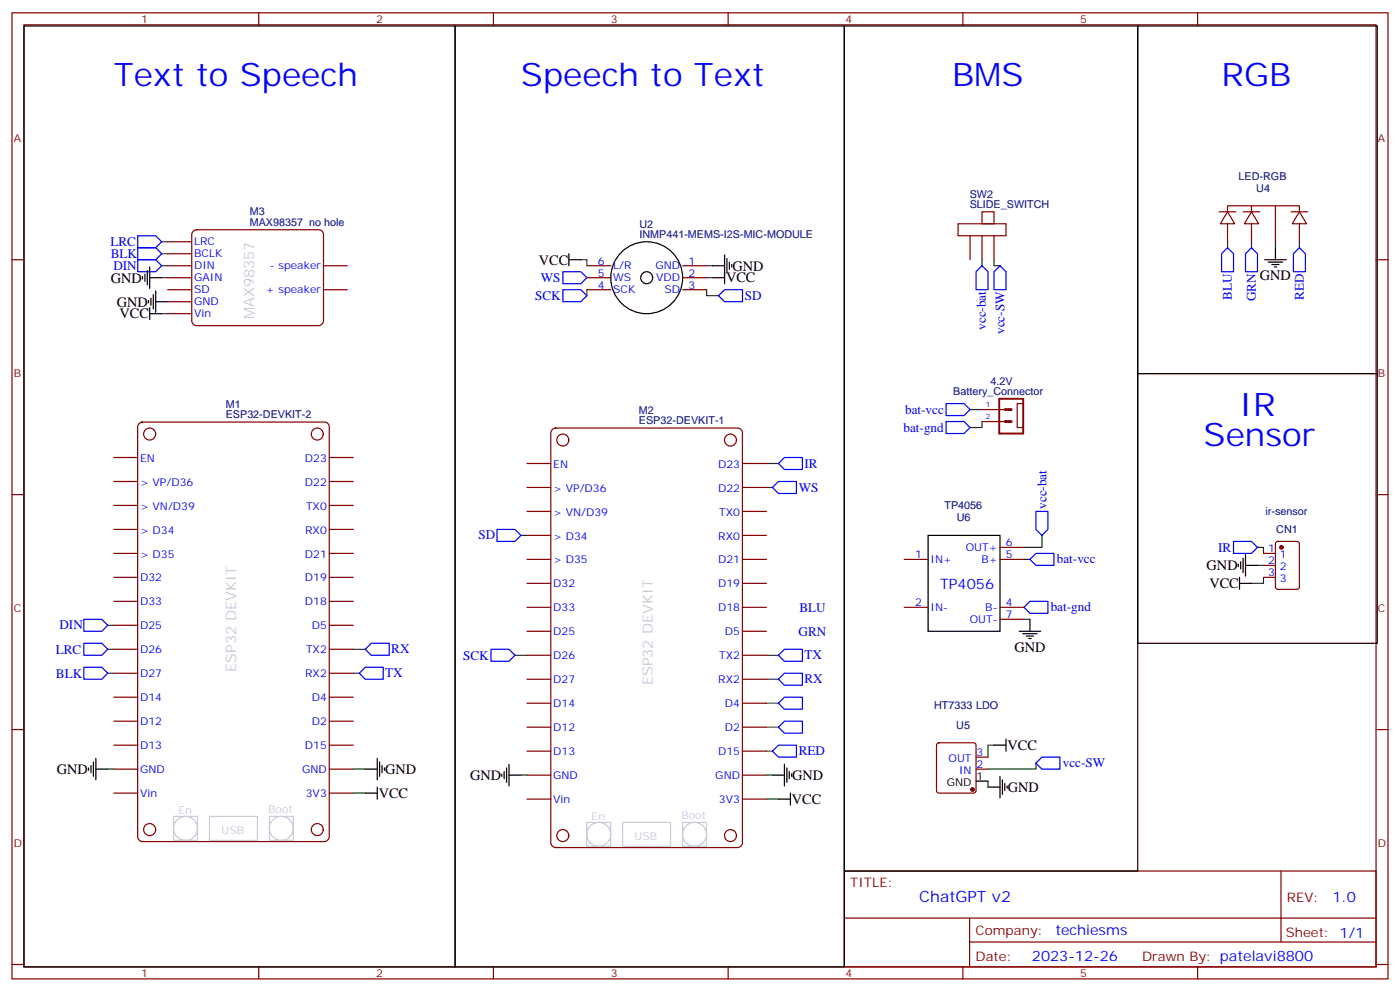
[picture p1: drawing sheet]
<svg xmlns="http://www.w3.org/2000/svg" width="412mm" height="292mm" viewBox="0 0 412 292" stroke-linecap="round" stroke-linejoin="round" font-family="sans-serif">
<g fill="none" stroke="#870000" stroke-width=".35">
<path d="M3.5 3.8h405.4v284.3h-405.4zM7.1 7.3h398.2v277.3h-398.2zM76.2 3.8v3.5M145.3 3.8v3.5M214.5 3.8v3.5M283.6 3.8v3.5M352.8 3.8v3.5M3.5 76.4h3.6M49.4 71.2h7M49.4 74.7h7M49.4 78.2h7M95.2 78.2h7.1"/>
<path d="M172.9 78.2h7M201.1 78.2h7M282.2 65.9h14.1v3.5h-14.1zM285.8 69.4v7M289.3 62.3h3.5v3.6h-3.5zM289.3 69.4v7M292.8 69.4v7M359.1 62.3h5M361.6 62.3l2.1 3.6h-4.2zM361.6 62.3v-1.7h21.2v1.7M361.6 65.9v5.3M366.2 62.3h4.9"/>
<path d="M368.7 62.3l2.1 3.6h-4.3zM368.7 60.6v1.7M368.7 65.9v5.3M375.7 60.6v10.6M380.3 62.3h4.9M382.8 62.3l2.1 3.6h-4.3zM382.8 65.9v5.3M405.3 76.4h3.6M49.4 81.7h7M49.4 85.3h7M49.4 88.8h7M49.4 92.3h7"/>
<path d="M95.2 85.3h7.1M172.9 81.7h7M172.9 85.3h7M201.1 81.7h7M201.1 85.3h7M301.4 118.8h-1.8v7h1.8M33.5 134.7h7.1M97 134.7h7.1M155.2 136.4h7.1M218.7 136.4h7.1M289.3 120.5h6.9M289.3 124.1h6.9"/>
<path d="M3.5 145.6h3.6M33.5 141.7h7.1M33.5 148.8h7.1M33.5 155.8h7.1M97 141.7h7.1M97 148.8h7.1M97 155.8h7.1M155.2 143.5h7.1M155.2 150.5h7.1M155.2 157.6h7.1M218.7 143.5h7.1M218.7 150.5h7.1"/>
<path d="M218.7 157.6h7.1M375.9 159.6l.5-.3h5.7l.6 .5 .1 13-.5 .6-5.9 .1-.6-.5-.1-12.9zM405.3 145.6h3.6M33.5 162.9h7.1M33.5 169.9h7.1M33.5 177h7.1M97 162.9h7.1M97 169.9h7.1M97 177h7.1M155.2 178.8h7.1M155.2 164.6h7.1M155.2 171.7h7.1"/>
<path d="M218.7 178.8h7.1M218.7 164.6h7.1M218.7 171.7h7.1M266.3 178.8h7.1M266.3 164.6h7.1M294.6 178.8h7M294.6 164.6h7M294.6 161.1h7M372.2 162.9h3.5M372.2 166.4h3.5M372.2 169.9h3.5M33.5 184h7.1"/>
<path d="M33.5 191.1h7.1M33.5 198.2h7.1M97 184h7.1M97 191.1h7.1M97 198.2h7.1M155.2 185.8h7.1M155.2 192.9h7.1M155.2 199.9h7.1M218.7 185.8h7.1M218.7 192.9h7.1M218.7 199.9h7.1M294.6 182.3h7"/>
<path d="M3.5 214.7h3.6M33.5 205.2h7.1M33.5 212.3h7.1M33.5 219.3h7.1M97 205.2h7.1M97 212.3h7.1M97 219.3h7.1M155.2 207h7.1M155.2 214h7.1M218.7 207h7.1M218.7 214h7.1M276.1 218.8l.5-.2h10.2l.5 .2 .2 .5v13.4l-.2 .5-.5 .2h-10.2l-.5-.2-.2-.5v-13.4z"/>
<path d="M405.3 214.7h3.6M33.5 226.4h7.1M33.5 233.4h7.1M97 226.4h7.1M97 233.4h7.1M155.2 221.1h7.1M155.2 228.1h7.1M155.2 235.2h7.1M218.7 221.1h7.1M218.7 228.1h7.1M218.7 235.2h7.1M287.5 226.4h3.5"/>
<path d="M287.5 222.8h3.5M248.7 256.4h156.6v28.2h-156.6zM377.3 256.4v20.9M248.7 270.2h156.5M285.6 277.3h119.6M285.6 270.2v14.1M3.5 283.9h3.6M76.2 284.6v3.5M145.3 284.6v3.5M214.5 284.6v3.5M283.6 284.6v3.5M352.8 284.6v3.5"/>
<path d="M405.3 283.9h3.6"/>
</g>
<g fill="none" stroke="#000" stroke-width=".35">
<path d="M7.1 7.7h127v276.9h-127zM134.1 7.7h114.6v276.9h-114.6zM248.7 7.7h86.4v248.7h-86.4zM335.1 7.7h70.6v102.3h-70.6zM43.4 79.6v4.3M44.1 78.6v6.3M167.6 76.4h3.5M167.6 74.7v3.5M209.9 78.2h3.5M213.4 75v8.5M214.1 76.1v4.2M214.8 77.2v2.1"/>
<path d="M215.5 77.9v.7M372.5 76.4h6.4M373.6 77.2h4.2M374.6 77.9h2.2M375.4 78.6h.7M375.7 72.9v3.5M42 81.4v.7M42.7 80.7v2.1M43.7 88.4v.7M44.1 81.7h3.5M44.1 90.6v3.5M44.1 92.3h3.5"/>
<path d="M44.4 87.7v2.2M45.2 86.7v4.2M45.9 88.8h3.5M45.9 85.6v6.4M209.9 81.7h3.5M335.1 110h70.6v79.3h-70.6zM273.4 157.6h21.2v28.2h-21.2zM364.8 166.1v.7M365.1 171.7h3.6M365.1 169.9v3.6M365.5 165.3v2.2M366.2 164.3v4.2"/>
<path d="M366.9 166.4h3.5M366.9 163.2v6.4M300.2 185.8h6.4M301.3 186.5h4.2M302.3 187.2h2.1M303 187.9h.7M303.4 182.3v3.5M292.8 219.3h3.5M296.3 217.6v3.5M26.1 226v.7M26.8 225.3v2.1M27.5 224.3v4.2"/>
<path d="M28.2 226.4h3.5M28.2 223.2v6.4M107.6 233.4h3.5M107.6 226.4h3.5M111.1 223.2v6.4M111.1 231.7v3.5M111.8 224.3v4.2M112.5 225.3v2.1M113.2 226v.7M147.8 227.8v.7M148.5 227.1v2.1M149.2 226v4.3"/>
<path d="M149.9 228.1h3.6M149.9 225v6.3M227.5 228.1h3.6M229.3 235.2h3.5M231.1 225v6.3M231.8 226v4.3M232.5 227.1v2.1M232.8 233.4v3.6M233.2 227.8v.7M287.5 229.9h3.5M291 231.7h3.6M294.6 228.5v6.3"/>
<path d="M295.3 229.6v4.2M296 230.6v2.1M296.7 231.3v.7"/>
<circle cx="190.5" cy="81.7" r="10.6"/>
<circle cx="190.5" cy="81.7" r="1.76"/>
</g>
<g fill="none" stroke="#008700" stroke-width=".35">
<path d="M47.6 71.2h1.8M47.6 74.7h1.8M47.6 78.2h1.8M171.1 76.4h1.8v1.8M208.1 78.2h1.8M289.3 76.4v1.8M292.8 76.4v1.8h1.8M361.6 71.2v1.7M368.7 71.2v1.7M375.7 71.2v1.7M382.8 71.2v1.7M47.6 81.7h1.8"/>
<path d="M47.6 92.3h1.8M172.9 85.3v1.7M208.1 85.3v1.7h3.6M208.1 81.7h1.8M225.8 136.4h3.5M285.8 120.5h3.5M289.3 124.1v1.7h-3.5M153.5 157.6h1.7M225.8 143.5h1.7M306.9 157.6v3.5h-5.3M301.6 164.6h1.8M370.4 161.1h1.8v1.8"/>
<path d="M370.4 166.4h1.8M372.2 169.9v1.8h-3.5M31.7 198.2h1.8M31.7 191.1h1.8M31.7 184h1.8M104.1 198.2h1.7M104.1 191.1h3.5M151.7 192.9h3.5M225.8 192.9h3.5M225.8 199.9h3.5M301.6 182.3h1.8M225.8 207h3.5"/>
<path d="M225.8 214h3.5M292.8 219.3h-1.8v3.5M31.7 226.4h1.8M104.1 233.4h3.5M104.1 226.4h3.5M153.5 228.1h1.7M225.8 221.1h1.7M225.8 235.2h3.5M225.8 228.1h1.7M291 229.9v1.8M305.2 224.6v1.8h-14.2"/>
</g>
<g fill="none" stroke="#00f" stroke-width=".35">
<path d="M40.6 69.4h5.3l1.7 1.8-1.7 1.7h-5.3zM40.6 72.9h5.3l1.7 1.8-1.7 1.7h-5.3zM40.6 76.4h5.3l1.7 1.8-1.7 1.8h-5.3zM165.8 80h5.3l1.8 1.7-1.8 1.8h-5.3zM289.3 78.2l1.7 1.8v5.3h-3.5v-5.3zM294.6 78.2l1.7 1.8v5.3h-3.5v-5.3zM361.6 72.9l1.8 1.8v5.3h-3.6v-5.3zM366.9 74.7l1.8-1.8 1.7 1.8v5.3h-3.5zM381 74.7l1.8-1.8 1.7 1.8v5.3h-3.5zM165.8 85.3h5.3l1.8 1.7-1.8 1.8h-5.3zM211.7 87l1.7-1.7h5.3v3.5h-5.3zM278.7 118.8h5.3l1.8 1.7-1.8 1.8h-5.3z"/>
<path d="M229.3 136.4l1.8-1.7h5.3v3.5h-5.3zM278.7 124.1h5.3l1.8 1.7-1.8 1.8h-5.3zM146.4 155.8h5.3l1.8 1.8-1.8 1.7h-5.3zM227.5 143.5l1.8-1.8h5.3v3.5h-5.3zM305.2 150.5h3.5v5.3l-1.8 1.8-1.7-1.8zM363.4 159.3h5.3l1.7 1.8-1.7 1.8h-5.3zM301.6 178.8l1.8-1.8h5.3v3.5h-5.3zM303.4 164.6l1.8-1.7h5.2v3.5h-5.2zM24.7 189.3h5.3l1.7 1.8-1.7 1.8h-5.3zM24.7 196.4h5.3l1.7 1.8-1.7 1.7h-5.3zM24.7 182.3h5.3l1.7 1.7-1.7 1.8h-5.3zM105.8 198.2l1.8-1.8h5.3v3.5h-5.3z"/>
<path d="M109.4 189.3h5.3v3.6h-5.3l-1.8-1.8zM144.6 191.1h5.3l1.8 1.8-1.8 1.7h-5.3zM229.3 192.9l1.8-1.8h5.3v3.5h-5.3zM229.3 199.9l1.8-1.7h5.3v3.5h-5.3zM229.3 214l1.8-1.7h5.3v3.5h-5.3zM231.1 205.2h5.3v3.5h-5.3l-1.8-1.7zM227.5 221.1l1.8-1.8h5.3v3.5h-5.3zM305.2 224.6l1.7-1.8h5.3v3.6h-5.3z"/>
</g>
<g fill="none" stroke="#800000" stroke-width=".35">
<path d="M56.8 68.2l1.1-.6h36a1.41 1.41 0 0 1 1.4 1.4v25.4a1.51 1.51 0 0 1-1.4 1.4h-36a1.51 1.51 0 0 1-1.4-1.4v-25.4zM40.9 124.8l1.1-.6h53.6a1.41 1.41 0 0 1 1.4 1.4v120.7a1.51 1.51 0 0 1-1.4 1.4h-53.6a1.51 1.51 0 0 1-1.5-1.4v-120.7zM162.6 126.6l1.1-.6h53.6a1.41 1.41 0 0 1 1.4 1.4v120.6a1.51 1.51 0 0 1-1.4 1.5h-53.6a1.51 1.51 0 0 1-1.4-1.5v-120.6z"/>
<circle cx="44.1" cy="127.8" r="1.76"/>
<circle cx="93.5" cy="127.8" r="1.76"/>
<circle cx="165.8" cy="129.5" r="1.76"/>
<circle cx="215.2" cy="129.5" r="1.76"/>
<circle cx="44.1" cy="244.2" r="1.76"/>
<circle cx="93.5" cy="244.2" r="1.76"/>
<circle cx="165.8" cy="245.9" r="1.76"/>
<circle cx="215.2" cy="245.9" r="1.76"/>
</g>
<path d="M294.3 117.4h7.1v10.2h-7.1z" fill="none" stroke="#870000" stroke-width=".56"/>
<path d="M296.1 124.1h1.8M296.1 120.5h1.8" fill="none" stroke="#870000" stroke-width=".85"/>
<g fill="#870000" stroke="#870000" stroke-width=".35">
<circle cx="286.5" cy="232.4" r=".53"/>
<circle cx="377.5" cy="161.1" r=".53"/>
</g>
<g fill="none" stroke="#ccc" stroke-width=".35">
<path d="M51.1 240.3h7.1v7h-7.1zM61.7 240.3h14.1v7h-14.1zM79.4 240.3h7v7h-7zM172.8 242.1h7.1v7h-7.1zM183.4 242.1h14.1v7h-14.1zM201.1 242.1h7v7h-7z"/>
<circle cx="54.7" cy="243.8" r="3.5"/>
<circle cx="82.9" cy="243.8" r="3.5"/>
<circle cx="176.4" cy="245.6" r="3.5"/>
<circle cx="204.6" cy="245.6" r="3.5"/>
</g>
<g font-size="9.5" fill="#00f">
<text x="33.5" y="25.3">Text to Speech</text>
<text x="153.5" y="25.3">Speech to Text</text>
<text x="280.5" y="25.3">BMS</text>
<text x="359.8" y="25.3">RGB</text>
<text x="365.1" y="122.3">IR</text>
<text x="354.5" y="131.1">Sensor</text>
</g>
<text font-size="4.6" fill="#00f" x="270.8" y="265.4">ChatGPT v2</text>
<g font-size="4.2">
<text x="158.7" y="77.9">VCC</text>
<text x="32.6" y="83.1">GND</text>
<text x="213.9" y="83.1">VCC</text>
<text x="215.7" y="79.6">GND</text>
<text x="371.1" y="82.4">GND</text>
<text x="34.4" y="90.2">GND</text>
<text x="35.2" y="93.7">VCC</text>
<text x="355.4" y="167.8">GND</text>
<text x="356.2" y="173.1">VCC</text>
<text x="298.8" y="191.8">GND</text>
<text x="296.8" y="220.7">VCC</text>
<text x="16.8" y="227.8">GND</text>
<text x="113.4" y="227.8">GND</text>
<text x="138.5" y="229.6">GND</text>
<text x="233.4" y="229.5">GND</text>
<text x="296.9" y="233.1">GND</text>
<text x="111.6" y="234.8">VCC</text>
<text x="233.3" y="236.6">VCC</text>
</g>
<g font-size="4.2" fill="#ccc">
<text x="74.9" y="94" transform="rotate(-90 74.9 94)">MAX98357</text>
<text x="69.6" y="197.7" transform="rotate(-90 69.6 197.7)">ESP32 DEVKIT</text>
<text x="192.3" y="201.7" transform="rotate(-90 192.3 201.7)">ESP32 DEVKIT</text>
</g>
<g font-size="4.2" fill="#00f">
<text x="276.9" y="173.5">TP4056</text>
<text x="392.5" y="265.6">1.0</text>
<text x="310.9" y="275.2">techiesms</text>
<text x="304" y="283">2023-12-26</text>
</g>
<g font-size="3.9" fill="#00f">
<text x="32.5" y="72.4">LRC</text>
<text x="32.6" y="76">BLK</text>
<text x="33.4" y="79.4">DIN</text>
<text x="159.3" y="83">WS</text>
<text x="157.6" y="88.3">SCK</text>
<text x="219.4" y="88.4">SD</text>
<text x="362.8" y="88.2" transform="rotate(-90 362.8 88.2)">BLU</text>
<text x="369.9" y="88.6" transform="rotate(-90 369.9 88.6)">GRN</text>
<text x="384" y="88.2" transform="rotate(-90 384 88.2)">RED</text>
<text x="290.4" y="97.1" transform="rotate(-90 290.4 97.1)">vcc-bat</text>
<text x="295.9" y="98.3" transform="rotate(-90 295.9 98.3)">vcc-SW</text>
<text x="266.6" y="121.8">bat-vcc</text>
<text x="266.2" y="127.1">bat-gnd</text>
<text x="236.9" y="137.6">IR</text>
<text x="235.3" y="144.8">WS</text>
<text x="308.2" y="149.8" transform="rotate(-90 308.2 149.8)">vcc-bat</text>
<text x="140.9" y="158.7">SD</text>
<text x="311.3" y="165.8">bat-vcc</text>
<text x="358.8" y="162.4">IR</text>
<text x="309.5" y="180">bat-gnd</text>
<text x="17.5" y="185.2">DIN</text>
<text x="235.5" y="180">BLU</text>
<text x="235.2" y="187.1">GRN</text>
<text x="16.4" y="192.4">LRC</text>
<text x="115.3" y="192.3">RX</text>
<text x="136.4" y="194.1">SCK</text>
<text x="237" y="194.1">TX</text>
<text x="16.5" y="199.4">BLK</text>
<text x="113.5" y="199.4">TX</text>
<text x="237" y="201.1">RX</text>
<text x="235.3" y="222.3">RED</text>
<text x="313.1" y="225.8">vcc-SW</text>
</g>
<g font-size="3.9" fill="#800">
<text x="250.5" y="260.9">TITLE:</text>
<text x="379.1" y="265.6">REV:</text>
<text x="287.4" y="275.1">Company:</text>
<text x="378.7" y="275.8">Sheet: 1/1</text>
<text x="287.4" y="282.8">Date:</text>
<text x="336.4" y="282.9">Drawn By: patelavi8800</text>
</g>
<g font-size="3.2" fill="#800">
<text x="41.6" y="6.8">1</text>
<text x="110.8" y="6.8">2</text>
<text x="179.9" y="6.8">3</text>
<text x="249.1" y="6.8">4</text>
<text x="318.2" y="6.8">5</text>
<text x="4.1" y="41.9">A</text>
<text x="405.9" y="41.9">A</text>
<text x="4.1" y="111">B</text>
<text x="405.9" y="111">B</text>
<text x="4.1" y="180.2">C</text>
<text x="405.9" y="180.2">C</text>
<text x="4.1" y="249.3">D</text>
<text x="405.9" y="249.3">D</text>
<text x="41.6" y="287.6">1</text>
<text x="110.8" y="287.6">2</text>
<text x="179.9" y="287.6">3</text>
<text x="249.1" y="287.6">4</text>
<text x="318.2" y="287.6">5</text>
</g>
<g font-size="3.2" fill="#000080">
<text x="364.9" y="53">LED-RGB</text>
<text x="285.6" y="58.2">SW2</text>
<text x="370" y="56.6">U4</text>
<text x="73.6" y="63.4">M3</text>
<text x="285.6" y="61.3">SLIDE_SWITCH</text>
<text x="73.6" y="66.6">MAX98357 no hole</text>
<text x="188.4" y="70.1">INMP441-MEMS-I2S-MIC-MODULE</text>
<text x="188.4" y="67.2">U2</text>
<text x="291.8" y="113.2">4.2V</text>
<text x="66.5" y="120">M1</text>
<text x="280.8" y="116.4">Battery_Connector</text>
<text x="66.5" y="123.2">ESP32-DEVKIT-2</text>
<text x="188.2" y="124.9">ESP32-DEVKIT-1</text>
<text x="188.2" y="121.8">M2</text>
<text x="278.2" y="149.9">TP4056</text>
<text x="281.8" y="153.3">U6</text>
<text x="372.8" y="151.6">ir-sensor</text>
<text x="375.9" y="156.9">CN1</text>
<text x="275.2" y="208.7">HT7333 LDO</text>
<text x="281.7" y="214.6">U5</text>
</g>
<g font-size="3.2" fill="#00f">
<text x="57.2" y="72.2">LRC</text>
<text x="57.2" y="75.7">BCLK</text>
<text x="176.1" y="77.9">6</text>
<text x="202.8" y="77.9">1</text>
<text x="57.2" y="79.3">DIN</text>
<text x="57.2" y="82.8">GAIN</text>
<text x="79.5" y="79.3">- speaker</text>
<text x="176.1" y="81.4">5</text>
<text x="180.6" y="82.8">WS</text>
<text x="180.6" y="79.3">L/R</text>
<text x="193.1" y="79.3">GND</text>
<text x="193.3" y="82.8">VDD</text>
<text x="202.8" y="81.4">2</text>
<text x="57.2" y="86.3">SD</text>
<text x="57.2" y="89.8">GND</text>
<text x="78.3" y="86.3">+ speaker</text>
<text x="176.1" y="84.9">4</text>
<text x="180.6" y="86.3">SCK</text>
<text x="195.8" y="86.3">SD</text>
<text x="202.8" y="84.9">3</text>
<text x="57.2" y="93.4">Vin</text>
<text x="41.3" y="135.9">EN</text>
<text x="89.8" y="135.9">D23</text>
<text x="163" y="137.6">EN</text>
<text x="211.5" y="137.6">D23</text>
<text x="41.3" y="142.9">&gt; VP/D36</text>
<text x="89.8" y="142.9">D22</text>
<text x="41.3" y="150">&gt; VN/D39</text>
<text x="90.1" y="150">TX0</text>
<text x="163" y="144.7">&gt; VP/D36</text>
<text x="211.5" y="144.7">D22</text>
<text x="163" y="151.7">&gt; VN/D39</text>
<text x="211.8" y="151.7">TX0</text>
<text x="41.3" y="157">&gt; D34</text>
<text x="89.9" y="157">RX0</text>
<text x="163" y="158.8">&gt; D34</text>
<text x="211.6" y="158.8">RX0</text>
<text x="296.3" y="160.8">6</text>
<text x="41.3" y="164.1">&gt; D35</text>
<text x="89.8" y="164.1">D21</text>
<text x="163" y="165.9">&gt; D35</text>
<text x="211.5" y="165.9">D21</text>
<text x="269.6" y="164.3">1</text>
<text x="274.1" y="165.7">IN+</text>
<text x="284.5" y="162.2">OUT+</text>
<text x="289.1" y="165.7">B+</text>
<text x="296.3" y="164.3">5</text>
<text x="373.5" y="162.5">1</text>
<text x="373.5" y="166.1">2</text>
<text x="377" y="164.3">1</text>
<text x="377" y="167.8">2</text>
<text x="41.3" y="171.1">D32</text>
<text x="89.8" y="171.1">D19</text>
<text x="163" y="172.9">D32</text>
<text x="211.5" y="172.9">D19</text>
<text x="373.5" y="169.6">3</text>
<text x="377" y="171.3">3</text>
<text x="41.3" y="178.2">D33</text>
<text x="89.8" y="178.2">D18</text>
<text x="163" y="180">D33</text>
<text x="211.5" y="180">D18</text>
<text x="269.6" y="178.4">2</text>
<text x="274.1" y="179.8">IN-</text>
<text x="290.2" y="179.8">B-</text>
<text x="296.3" y="178.4">4</text>
<text x="41.3" y="185.3">D25</text>
<text x="91.8" y="185.3">D5</text>
<text x="285.6" y="183.3">OUT-</text>
<text x="296.3" y="181.9">7</text>
<text x="163" y="187">D25</text>
<text x="213.5" y="187">D5</text>
<text x="41.3" y="192.3">D26</text>
<text x="90.1" y="192.3">TX2</text>
<text x="163" y="194.1">D26</text>
<text x="211.8" y="194.1">TX2</text>
<text x="41.3" y="199.4">D27</text>
<text x="89.9" y="199.4">RX2</text>
<text x="163" y="201.1">D27</text>
<text x="211.6" y="201.1">RX2</text>
<text x="41.3" y="206.4">D14</text>
<text x="91.8" y="206.4">D4</text>
<text x="163" y="208.2">D14</text>
<text x="213.5" y="208.2">D4</text>
<text x="41.3" y="213.5">D12</text>
<text x="91.8" y="213.5">D2</text>
<text x="163" y="215.2">D12</text>
<text x="213.5" y="215.2">D2</text>
<text x="41.3" y="220.5">D13</text>
<text x="89.8" y="220.5">D15</text>
<text x="41.3" y="227.6">GND</text>
<text x="89" y="227.6">GND</text>
<text x="163" y="222.3">D13</text>
<text x="211.5" y="222.3">D15</text>
<text x="279.4" y="224.3">OUT</text>
<text x="282.5" y="227.8">IN</text>
<text x="287.7" y="226">2</text>
<text x="287.7" y="222.5">3</text>
<text x="163" y="229.4">GND</text>
<text x="210.7" y="229.4">GND</text>
<text x="41.3" y="234.6">Vin</text>
<text x="90.1" y="234.6">3V3</text>
<text x="163" y="236.4">Vin</text>
<text x="211.8" y="236.4">3V3</text>
</g>
<g font-size="3.2">
<text x="278.9" y="231.3">GND</text>
<text x="287.7" y="229.6">1</text>
</g>
<g font-size="3.2" fill="#ccc">
<text x="52.5" y="239.7">En</text>
<text x="79" y="239.3">Boot</text>
<text x="65.2" y="245.4">USB</text>
<text x="200.7" y="241.1">Boot</text>
<text x="186.9" y="247.1">USB</text>
</g>
<g font-size="2.1" fill="#00f">
<text x="290.4" y="119.8">1</text>
<text x="290.4" y="123.4">2</text>
</g>
</svg>
